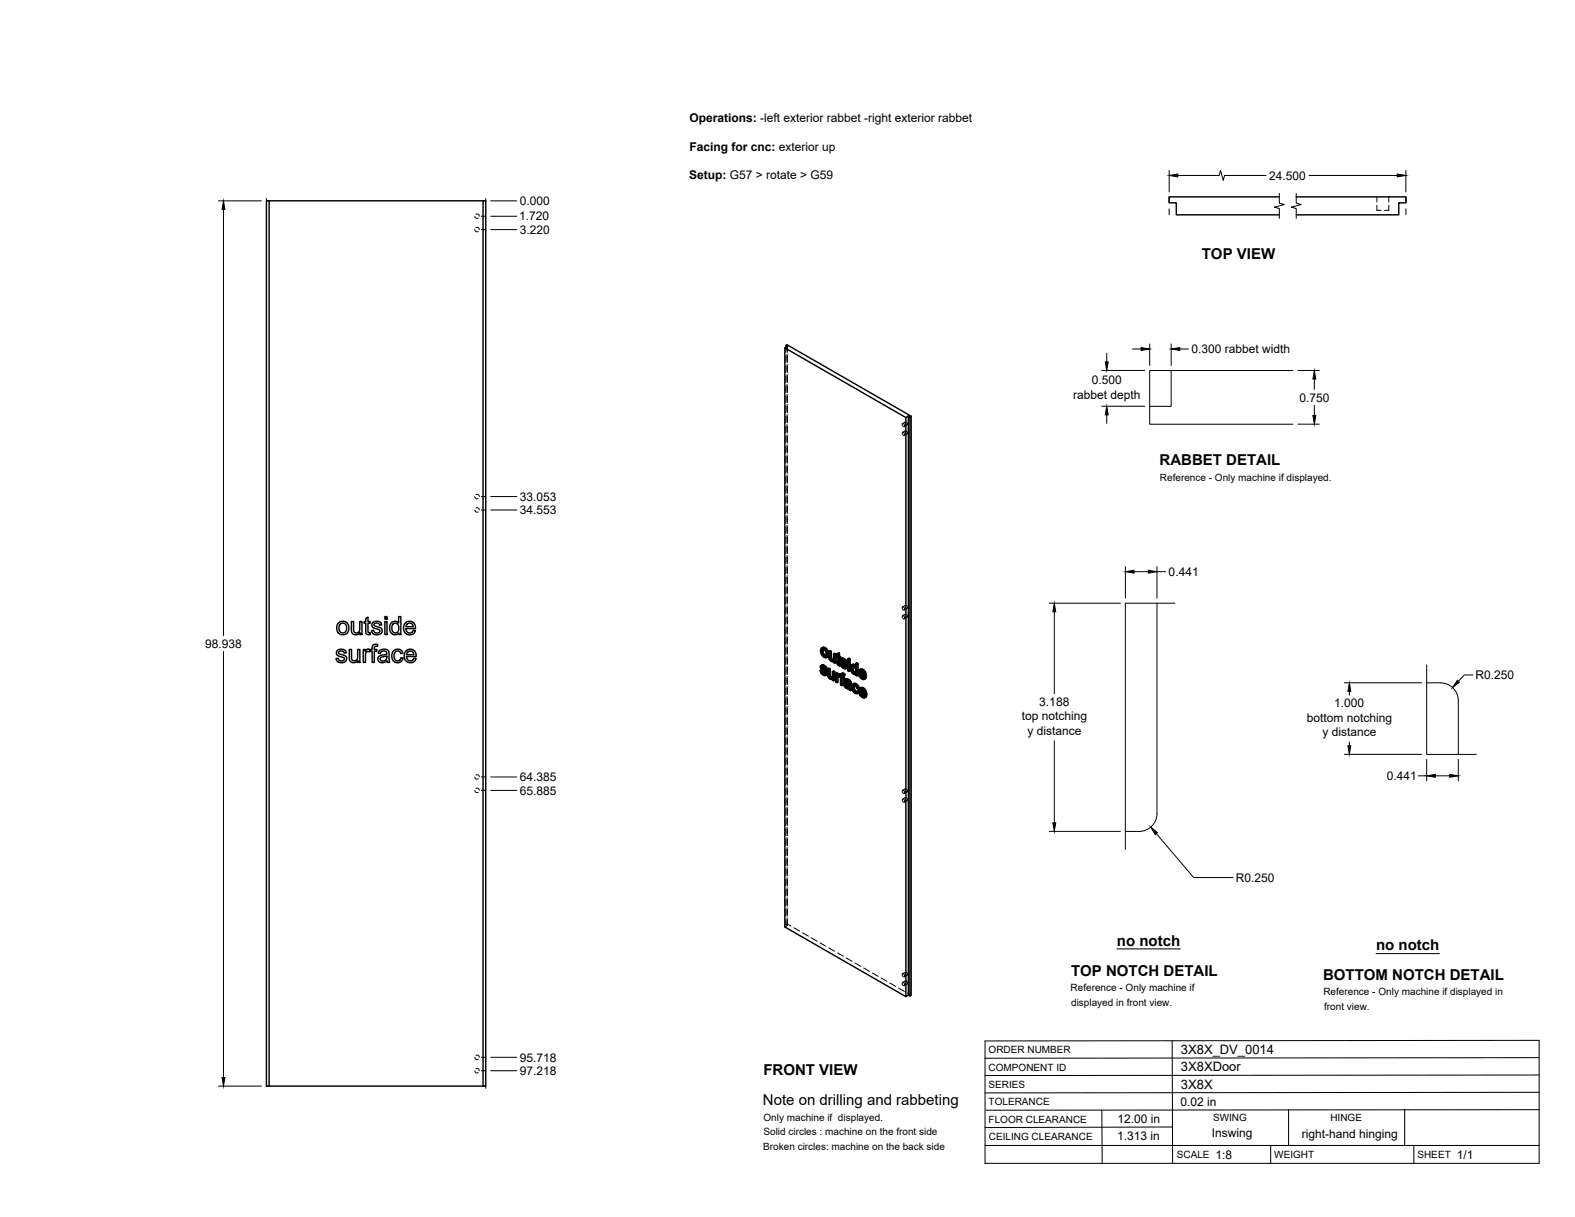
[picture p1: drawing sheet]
<svg xmlns="http://www.w3.org/2000/svg" width="559mm" height="432mm" viewBox="0 0 559 432" stroke-linecap="round" stroke-linejoin="round" font-family="sans-serif">
<!-- layer: Hidden -->
<g fill="none" stroke="#000" stroke-width=".35">
<path d="M168.5 76.7l.4 .7h.8M168.9 76h.7l.5 .7M488.5 72.8v1.8h1.5M488.5 69.9v1.7M492.7 72.8v1.8h-1.5M492.7 69.9v1.7M168.5 81.5l.4 .6h.8M168.9 80.8l.7-.1 .5 .8M278.8 123.2v1.8M278.8 126.2v2.4M278.8 129.8v2.4M278.8 133.4v2.3"/>
<path d="M278.8 136.9v2.4M279.3 122.3v2.2M279.3 125.6v2.4M279.3 129.2v2.4M279.3 132.8v2.4M279.3 136.4v2.3M279.3 139.9v2.4M279.4 122.9v2.1M279.4 126.2v2.4M279.4 129.8v2.4M279.4 133.4v2.3M279.4 136.9v2.4"/>
<path d="M278.8 140.5v2.4M278.8 144.1v2.4M278.8 147.7v2.3M278.8 151.2v2.4M278.8 154.8v2.4M278.8 158.4v2.4M279.3 143.5v2.4M279.3 147.1v2.4M279.3 150.7v2.3M279.3 154.2v2.4M279.3 157.8v2.4M279.4 140.5v2.4"/>
<path d="M279.4 144.1v2.4M279.4 147.7v2.3M279.4 151.2v2.4M279.4 154.8v2.4M279.4 158.4v2.4M320.2 153.4a.59 .59 0 0 1 .7 .4 .59 .59 0 0 1-.3 .7l-.4-.4zM320.2 150.3a.6 .6 0 0 1 .7 .4 .6 .6 0 0 1-.3 .7l-.4-.4zM321.2 152.8a.56 .56 0 0 1 .7 .4 .56 .56 0 0 1-.3 .7l-.5-.6zM321.2 149.7a.56 .56 0 0 1 .7 .4 .56 .56 0 0 1-.3 .7l-.5-.6zM321.2 152.8l-1 .6M321.2 149.7l-1 .6M321.9 153.9l-1.1 .6"/>
<path d="M321.9 150.8l-1.1 .6M168.5 176.2l.4 .7h.8M168.9 175.5h.7l.5 .7M278.8 161.9v2.4M278.8 165.5v2.4M278.8 169.1v2.4M278.8 172.7v2.3M278.8 176.2v2.4M278.8 179.8v2.4M279.3 161.4v2.3M279.3 165v2.3M279.3 168.5v2.4"/>
<path d="M279.3 172.1v2.4M279.3 175.7v2.3M279.3 179.2v2.4M279.4 161.9v2.4M279.4 165.5v2.4M279.4 169.1v2.4M279.4 172.7v2.3M279.4 176.2v2.4M279.4 179.8v2.4M168.5 181l.4 .6h.8M168.9 180.3l.7-.1 .5 .8M278.8 183.4v2.4"/>
<path d="M278.8 186.9v2.4M278.8 190.5v2.4M278.8 194.1v2.4M278.8 197.7v2.3M279.3 182.8v2.4M279.3 186.4v2.4M279.3 189.9v2.4M279.3 193.5v2.4M279.3 197.1v2.4M279.4 183.4v2.4M279.4 186.9v2.4M279.4 190.5v2.4"/>
<path d="M279.4 194.1v2.4M279.4 197.7v2.3M278.8 201.2v2.4M278.8 204.8v2.4M278.8 208.4v2.4M278.8 211.9v2.4M278.8 215.5v2.4M278.8 219.1v2.4M279.3 200.7v2.4M279.3 204.2v2.4M279.3 207.8v2.4M279.3 211.4v2.4"/>
<path d="M279.3 214.9v2.4M279.3 218.5v2.4M279.4 201.2v2.4M279.4 204.8v2.4M279.4 208.4v2.4M279.4 211.9v2.4M279.4 215.5v2.4M279.4 219.1v2.4M320.1 218.5a.58 .58 0 0 1 .7 .3 .58 .58 0 0 1-.2 .8l-.4-.5zM320.2 215.4a.6 .6 0 0 1 .7 .3 .6 .6 0 0 1-.3 .8l-.4-.5zM321.2 217.9a.56 .56 0 0 1 .7 .4 .56 .56 0 0 1-.3 .7l-.5-.7zM321.2 214.8a.56 .56 0 0 1 .7 .3 .56 .56 0 0 1-.3 .8l-.5-.7z"/>
<path d="M321.2 217.9l-1 .6M321.2 214.8l-1 .5M321.9 219l-1.1 .6M321.9 215.9l-1.1 .6M278.8 222.7v2.3M278.8 226.2v2.4M278.8 229.8v2.4M278.8 233.4v2.4M278.8 237v2.3M279.3 222.1v2.4M279.3 225.7v2.3M279.3 229.2v2.4"/>
<path d="M279.3 232.8v2.4M279.3 236.4v2.4M279.3 240v2.3M279.4 222.7v2.3M279.4 226.2v2.4M279.4 229.8v2.4M279.4 233.4v2.4M279.4 237v2.3M291.4 237.7l.4 .9M291.5 236.4l-.5 .2M291.6 236.1l-.5 .2M291.6 230.7l-.5 .2"/>
<path d="M291.6 237.7l.3 .3M291.6 236.8l-.5 .3M291.7 235.9l-.2 .8 .7 .9a1.19 1.19 0 0 1 .9 1.3h-.4M291.8 238.6l.7 .7 .8 .1M291.8 238.6l-.5 .2M291.9 237.8l-.1 .1M291.9 237.3l-.5 .3M291.9 232l.9 .9 .9 .1M291.9 232l-.4 .3M291.9 236.6h-.1M292 229.6l-.4 .9 .3 1.5M292.1 236.4l-.6 .2"/>
<path d="M292.2 230.2l-.1 .2M292.2 230.2l.8 .2 .5 .9v.9l-.5 .4M292.2 230.2l-.4 .2M292.5 236.5l-.5 .2a.33 .33 0 0 1 .2-.4 .33 .33 0 0 1 .4 .3l.9 .9M292.6 237.4l.3 .3M292.6 239.2l.4-.2-.9 .5M292.8 230.2l-.5 .3M292.8 232.9l-.5 .3M292.9 236.9l-.5 .2M293 238.4l-.5 .2M293.1 237.3l-.5 .3M293.1 239.5l-.5 .2"/>
<path d="M293.1 238.7l-.4 .3M293.3 232.5l-.4 .3M293.3 230.8l-.4 .3M293.4 233.1l-.4 .3M293.6 231.8l-.5 .2M294.1 237.1l.2 2.8 .8 .8 .7-.1v.5l.4 .2M294.1 239.4l-.4 .3M294.3 239.9l-.5 .3M294.5 230.8v2.4l.3 .6 .7 .7 .7-.1v.4l.4 .3M294.5 233.2l-.4 .2M294.7 233.7l-.5 .2M295 234.1l-.5 .2"/>
<path d="M295.4 234.4l-.4 .3M295.8 238v1.9l-.2 .4-.3 .1M296 234.1l-.4 .3M296.1 234l-.5 .3 .3-.2M296.2 231.8v2l-.5 .3M296.2 234.8l-.4 .3M296.2 234.4l-.4 .3M296.6 232.6v.4l.5-.3M296.9 238.7v3l.4 .3M297.1 232.3l-.2 .1M297.3 239.4l-.5 .2M297.4 231.8v.7l-.3-.2v.4l.3 .2 .1 2.4 .8 .8-.2-.6"/>
<path d="M297.4 232.9l-.5 .3M297.4 232.5l-.5 .3M297.4 239.8l-.1 .1M297.5 235.3l-.5 .2M297.5 239.2l-.2 .1M297.5 239.7l-.4 .2M297.6 239.6l-.5 .3M297.6 235.6l-.4 .3M297.8 239.7l-.4 .2 .3-.3 .5 .4 .1-.4 .4 .5v2.6l.4 .3M297.8 233.2l-.4 .2M298 235.9l-.4 .3M298.3 233.4l-.5-.2v.5"/>
<path d="M298.3 239.6l-.5 .2M298.3 239.9l-.4 .3 .3-.2M298.3 239.6l-.5 .3M298.3 235.6h-.2M298.3 236.1h-.1M298.5 235.3l.4 .9M298.6 234l-.4 .3M298.7 239.7l-.5 .3M298.7 233.7l-.5 .2M298.7 235.3l.3 .3M298.7 234.5l-.4 .2M298.7 239l-.4 .2"/>
<path d="M298.8 233.6l-.2 .7 .7 .9a1.11 1.11 0 0 1 .9 1.3h-.4l.4-.2M298.9 238.8l-.2 .9-.4-.2M298.9 236.2l.8 .7 .8 .1M298.9 236.2l-.5 .3M299 235.4l-.1 .1M299 234.9l-.5 .3M299 234.2l-.1 .1M299.1 234.3a.33 .33 0 0 1 .2-.4 .33 .33 0 0 1 .4 .3l.5 .8 .4 .1M299.1 234l-.4 .3M299.2 234l-.5 .3M299.2 239.4l-.5 .2M299.5 239.4l-.5 .3"/>
<path d="M299.6 234.1l-.5 .3M299.7 236.9l-.5 .2M299.7 235l.3 .3M299.7 239.6l-.4-.2-.2 .3M300 234.5l-.4 .2M300.1 236.6l-.4 .2 .4-.2M300.1 236l-.4 .2M300.2 235l-.5 .2M300.2 237.1l-.5 .2M301.2 234.7v3l.5 .3M301.2 233.6v.5l.5 .3M301.2 237.7l-.4 .3"/>
<path d="M301.2 234.1l-.4 .3M302.2 236.7l-.5 .3M302.3 236l-.4 .3M302.3 237.7l-.4 .2M302.5 235.8l-.3 .7v.8a1.49 1.49 0 0 0 1.8 1.7v.3l.4 .3M302.7 238.4l-.4 .3M302.8 236.3l-.1 .2M302.8 236.3l.7 .1 .5 .8v1.2l-.5 .3M302.8 236.3l-.3 .2M302.9 236.2l-.5 .3M303.3 239l-.4 .2M303.3 236.3l-.4 .2"/>
<path d="M303.7 236.2l-.1 .1M303.8 238.6l-.4 .2M303.8 236.9l-.4 .2M304 235.2v1.4l-.4-.6M304 236.6l-.4 .3M304 239.3l-.4 .3M304 239l-.4 .2M304 237.9l-.4 .2M305 238.4l-.5 .3M305.3 239.7l-.4 .3M305.3 237.4l-.3 .8 .3 1.5 .9 1 .9 .1M305.4 238.8l-.4 .2"/>
<path d="M305.5 239.3l-.1-.5 2 1.1M305.7 237.9l-.2 .2M305.7 237.9l.8 .3 .4 1-.6-.3M305.7 237.9l-.5 .2M306.2 237.9l-.4 .3M306.7 238.5l-.4 .3M306.9 239.2l-.4 .3M278.8 240.5v2.4M278.8 244.1v2.4M278.8 247.7v2.3M278.8 251.2v2.4M278.8 254.8v2.4"/>
<path d="M278.8 258.4v2.4M279.3 243.5v2.4M279.3 247.1v2.4M279.3 250.7v2.3M279.3 254.3v2.3M279.3 257.8v2.4M279.4 240.5v2.4M279.4 244.1v2.4M279.4 247.7v2.3M279.4 251.2v2.4M279.4 254.8v2.4M279.4 258.4v2.4"/>
<path d="M294.6 240.3l-.5 .3M295 240.7l-.5 .2M295.4 240.4l-.2 .1M295.6 240.3l-.5 .3M295.7 240.2l-.4 .3M295.8 240.6l-.4 .3M295.8 241.1l-.4 .2M296.9 241.7l-.5 .3M298.7 242.7l-.5 .3M298.7 240.1l-.5 .3M299.1 240.4l-.4 .2M299.6 240.7l-.5-.3v.5"/>
<path d="M299.8 242.6l-.4 .2M299.9 241.3l-.5 .2M299.9 242.2l-.5 .3M300 242.1l-.2 .7 .2 .5 .8 .7 .9 .1 .1 .4M300 243.3l-.4 .3M300.1 240.9l-.5 .2M300.1 240.8l-.2 .5 .4 .3M300.2 242.9l.4-.3a.75 .75 0 0 1 .8 .2 .75 .75 0 0 1 .1 .8l-.4 .2M300.3 241.6a.86 .86 0 0 1 1 0 .86 .86 0 0 1 .3 .9l-.4-.1M300.4 242.6l-.4 .2 .4-.2M300.5 242.6l-.4 .2M300.5 241.3l-.4 .2"/>
<path d="M300.7 244l-.5 .2M301 241.4l-.5 .3M301.2 244.1l-.5 .3M301.4 243.7l-.4 .3M301.5 241.9l-.4 .2M301.6 243.6l-.5 .3 .2-.1M301.6 242.9l-.4 .3M301.6 242.5l-.4 .3M301.6 242.4l-.4 .2M301.7 244.1l-.5 .2M301.8 244.5l.4 .3M301.8 244.5l-.5 .3"/>
<path d="M302.6 243.5l-.4 .3M302.8 242.7l-.5 .3M302.9 244.9l-.4 .2M303 242.5l-.4 1 .3 1.4 .9 .8 .7 .2M303.1 243.2a.77 .77 0 0 1 1-.1 .77 .77 0 0 1 .3 .9l.4 .2M303.3 243l-.5 .2M303.8 245.7l-.4 .3M303.8 243l-.4 .3M304.2 243.4l-.4 .3M304.2 245.4h-.2M304.2 245.4l-.4 .3M304.4 244l-.4 .2"/>
<path d="M304.5 245l-.3 .4M304.7 245.1l.2 .2-.2 .4M304.9 245.3l-.2 .1M305.1 245l-.4 .2M305.5 244l-.4 .8 .4 1.5 .9 .9 .8 .1M305.5 246.3l-.5 .2M305.6 245.3l-.5 .3M305.7 245.9l-.1-.6 1.9 1.1M305.8 244.4l-.2 .2M305.8 244.4l.9 .4 .4 1-.6-.4M305.8 244.4l-.4 .3M306.2 240.7l-.4 .2"/>
<path d="M306.3 244.5l-.4 .3M306.4 247.2l-.5 .3M306.4 240.3h.2M306.6 246.9h.2M306.7 240.3l-.4 .2 .3-.2M306.8 246.9l-.4 .2M306.9 245.1l-.5 .2M306.9 240l-.1 .1M307 240.8l-.5 .3M307 240.1l-.4 .2M307 246.6h.1M307.1 245.8l-.5 .2"/>
<path d="M307.1 247.4l-.4 .3M307.1 246.7l-.3 .2M168.5 275.7l.4 .7h.8M168.9 279.7h.7l.5 .7M168.9 275l.7-.1 .5 .8M278.8 262v2.3M278.8 265.5v2.4M278.8 269.1v2.4M278.8 272.7v2.4M278.8 276.2v2.4M278.8 279.8v2.4M279.3 261.4v2.4"/>
<path d="M279.3 265v2.3M279.3 268.5v2.4M279.3 272.1v2.4M279.3 275.7v2.4M279.3 279.3v2.3M279.4 262v2.3M279.4 265.5v2.4M279.4 269.1v2.4M279.4 272.7v2.4M279.4 276.2v2.4M279.4 279.8v2.4M321.2 279.9a.56 .56 0 0 1 .7 .3 .56 .56 0 0 1-.3 .7l-.5-.6z"/>
<path d="M321.2 279.8l-1 .6M168.5 280.4l.4 .7h.8M278.8 283.4v2.4M278.8 287v2.3M278.8 290.5v2.4M278.8 294.1v2.4M278.8 297.7v2.4M279.3 282.8v2.4M279.3 286.4v2.4M279.3 290v2.4M279.3 293.5v2.4M279.3 297.1v2.4"/>
<path d="M279.4 283.4v2.4M279.4 287v2.3M279.4 290.5v2.4M279.4 294.1v2.4M279.4 297.7v2.4M320.1 283.6a.58 .58 0 0 1 .7 .3 .58 .58 0 0 1-.2 .7l-.4-.4zM320.2 280.4a.6 .6 0 0 1 .7 .4 .6 .6 0 0 1-.3 .7l-.4-.4zM321.2 283a.56 .56 0 0 1 .7 .3 .56 .56 0 0 1-.3 .7l-.5-.6zM321.2 283l-1 .5M321.9 284.1l-1.1 .5M321.9 280.9l-1.1 .6M278.8 301.2v2.4"/>
<path d="M278.8 304.8v2.4M278.8 308.4v2.4M278.8 312v2.3M278.8 315.5v2.4M278.8 319.1v2.4M279.3 300.7v2.4M279.3 304.2v2.4M279.3 307.8v2.4M279.3 311.4v2.4M279.3 315v2.4M279.3 318.5v2.4M279.4 301.2v2.4"/>
<path d="M279.4 304.8v2.4M279.4 308.4v2.4M279.4 312v2.3M279.4 315.5v2.4M279.4 319.1v2.4M278.8 322.7v2.4M278.8 326.3v1.8M279.3 327.8l-.5 .3 .6 .3-1 .5M279.3 327.8l1.3 .8M279.3 322.1v2.4M279.3 325.7v2.1M279.4 322.7v2.4"/>
<path d="M279.4 326.3v2.1M281.7 329.2l2 1.2M284.8 331l2 1.1M287.8 332.7l2.1 1.2M290.9 334.5l2.1 1.2M294 336.3l2.1 1.2M297.1 338.1l2.1 1.2M300.2 339.9l2.1 1.2M303.3 341.7l2.1 1.2M306.4 343.5l2.1 1.1M309.5 345.2l2.1 1.2M312.6 347l2.1 1.2"/>
<path d="M315.7 348.8l2.1 1.2M318.8 350.6l2.1 1.2M320.1 348.7a.58 .58 0 0 1 .7 .3 .58 .58 0 0 1-.2 .7l-.4-.4zM320.2 345.5a.6 .6 0 0 1 .7 .4 .6 .6 0 0 1-.3 .7l-.4-.4zM321.2 348a.56 .56 0 0 1 .7 .4 .56 .56 0 0 1-.3 .7l-.5-.6zM321.2 344.9a.56 .56 0 0 1 .7 .4 .56 .56 0 0 1-.3 .7l-.5-.6zM321.2 348l-1 .6M321.2 344.9l-1 .6M321.9 349.1l-1.1 .6M321.9 346l-1.1 .6M321.9 352.4l1.4 .7M168.5 379.9l.4 .7h.8"/>
<path d="M168.5 375.2l.4 .6h.8M168.9 379.2h.7l.5 .7M168.9 374.5l.7-.1 .5 .7"/>
</g>
<!-- layer: Visible -->
<g fill="none" stroke="#000" stroke-width=".51">
<path d="M95.5 71.2h75.9M171.4 71.2h.9v314.2h-.9zM453.9 69.9h-39.1v2.1h2.5v4.2h36.6M459.9 69.9h38.9v2.1h-2.5v4.2h-36.4M278.4 123.4l43 24.7M278.8 122.6l.6 .3-1 .5v205.5l43 24.7M278.8 123.2v-.6l.5-.3 44 25.4M321.4 148.1l.9-.5v205.5l-.9 .5zM322.3 147.6l.5 .3v205.5l-.5-.3M322.8 147.9l.5-.2v205.4l-.5 .3M129.8 219.4l.8-.5v1.6h.7v.6h-.7v2.9l.1 .4h.6l.1 .7a1.15 1.15 0 0 1-1.3-.1 1.15 1.15 0 0 1-.3-1.2v-2.7h-.6v-.6h.6zM136.5 218.8h.8v.9h-.8z"/>
<path d="M119.6 230.8l1-.4a1.69 1.69 0 0 1 2.3 1.2l-.8 .1a.96 .96 0 0 0-1-.8 .96 .96 0 0 0-.9 .9l.1 .2a3.3 3.3 0 0 1 2.7 1.3 1.9 1.9 0 0 1-1.3 1.8 1.9 1.9 0 0 1-2.2-.7l-.3-.7 .8-.1a1.08 1.08 0 0 0 1.1 .9 1.08 1.08 0 0 0 1-1l-.4-.3a2.55 2.55 0 0 1-2.3-1.2zM120.2 220.9a2.3 2.3 0 0 1 3.6 1.8 2.3 2.3 0 0 1-3.4 2.2 2.77 2.77 0 0 1-.2-4zM120.6 221.5l.7-.4a1.72 1.72 0 0 1 1.7 1.8 1.72 1.72 0 0 1-1.8 1.6l-.2-.1a2.22 2.22 0 0 1-.4-2.9zM123.9 230.4h.8v2.6a1.15 1.15 0 0 0 1.2 1.5 1.15 1.15 0 0 0 1-1.6v-2.5h.8v4.6h-.7v-.6a1.65 1.65 0 0 1-2 .7 1.65 1.65 0 0 1-1.1-1.8zM124.7 220.5h.8v2.6a1.15 1.15 0 0 0 1.1 1.5 1.15 1.15 0 0 0 1-1.6v-2.5h.8v4.6h-.7v-.6a1.65 1.65 0 0 1-1.9 .7 1.65 1.65 0 0 1-1.1-1.8zM128.9 230.4h.7v.7a1.11 1.11 0 0 1 1.7-.5l.7-.2v-.4a1.31 1.31 0 0 1 .6-1.3 1.31 1.31 0 0 1 1.4 0l-.1 .6a.72 .72 0 0 0-.8 0 .72 .72 0 0 0-.3 .7v.4h.9v.7h-.9v3.9h-.8v-3.9h-.7v-.4l-.2 .6a.86 .86 0 0 0-1.4 .6v3.1h-.8zM132.3 220.8l.8-.3a1.73 1.73 0 0 1 2.3 1.2l-.7 .1a.93 .93 0 0 0-1-.9 .93 .93 0 0 0-.9 1.1l1 .3a1.54 1.54 0 0 1 1.8 1.9 2.03 2.03 0 0 1-2.1 1.1 2.03 2.03 0 0 1-1.7-1.5l.7-.2a1.11 1.11 0 0 0 1.1 1 1.11 1.11 0 0 0 1.1-1l-.3-.2a2.52 2.52 0 0 1-2.5-1.4zM134.7 230.8v-.1a1.94 1.94 0 0 1 2-.4 1.94 1.94 0 0 1 1.3 1.6l.3 3.1h-.8l-.2-.5a1.76 1.76 0 0 1-1.9 .7 1.76 1.76 0 0 1-1.3-1.6v-.2a1.76 1.76 0 0 1 1.7-1l.4-.1a.8 .8 0 0 0 1-.7 1.24 1.24 0 0 0-1.2-.6 1.24 1.24 0 0 0-1.1 .9l-.7-.1zM135 233.4l2.2-.7a1.3 1.3 0 0 1-.6 1.7 1.3 1.3 0 0 1-1.7-.6zM136.5 220.5h.8v4.6h-.8zM138.8 221a1.73 1.73 0 0 1 2.6 .1v-2.3h.8v6.3h-.7v-.5l-.6 .5a2.23 2.23 0 0 1-2.4-.8 2.23 2.23 0 0 1-.2-2.4zM139.4 221.5l.5-.4a1.81 1.81 0 0 1 1.7 1.3 1.81 1.81 0 0 1-.8 2.1h-.1a1.77 1.77 0 0 1-1.7-1.1 1.77 1.77 0 0 1 .4-1.9z"/>
<path d="M139.6 231a1.96 1.96 0 0 1 3.3 .8l-.7 .1a1.26 1.26 0 0 0-1.6-.8 1.26 1.26 0 0 0-.8 1.6l.2 1a1.17 1.17 0 0 0 1.2 .8 1.17 1.17 0 0 0 1-1.1h.8l-.3 1a2.17 2.17 0 0 1-2.9 .3 2.17 2.17 0 0 1-.7-2.8zM143.8 221.1a2.15 2.15 0 0 1 2.5-.4 2.15 2.15 0 0 1 1.1 2.3h-3.4l.1 .7a1.29 1.29 0 0 0 1.3 .9 1.29 1.29 0 0 0 1.2-1l.8 .2a2.25 2.25 0 0 1-3 1.2 2.25 2.25 0 0 1-1.1-3.1zM144 231a2.15 2.15 0 0 1 2.6-.4 2.15 2.15 0 0 1 1.1 2.3h-3.5l.2 .7a1.31 1.31 0 0 0 1.2 .9 1.31 1.31 0 0 0 1.2-.9l.8 .1-.3 .6a2.32 2.32 0 0 1-3.2 .3 2.32 2.32 0 0 1-.4-3.2zM144.4 221.4l.7-.3 .8 .1 .5 .5 .2 .7h-2.6zM144.7 231.3l.4-.3h.8a1.23 1.23 0 0 1 .9 1.3h-2.5zM291 237.9l.7 1.3 .8 .5 .5-.1M291.3 236.2l.6-.3 .8 .3 .8 1.3-.5 .3-.1-.6M291.6 231.2v-.3a.65 .65 0 0 1 .7-.6 .65 .65 0 0 1 .6 .8l.2 1.4-.3 .3h-.5M291.6 237.7l-.6 .2 .4 .2M291.6 238.7l.5 .4 .4-.3M291.7 237.3l1 .9 .5-.2M291.8 237.9l-.4 .2 .1 .4 .6-.1"/>
<path d="M291.8 235.9l-.8 .6 .2 .8 .6 .6a1.14 1.14 0 0 1 .8 1.3l-.5-.1M291.8 236.6l-.3 .4 .5-.2M291.8 232.2l.5 .6 .5-.3M291.9 238l.8 .9M292 236.7l.6 .7M292 236.3l.5 .4 .5-.2M292 230.9l-.4 .3v.4l.2 .6 .4-.3M292 236.8l1 1M292 236.8l-.4-.2-.1 .2M292.1 235.9l-.8 .3M292.1 230.4l.1 1.4 .8 .8M292.1 237l-.4 .3-.2-.3"/>
<path d="M292.3 230l.9 .9 .5-.2M292.5 236.1l-.5 .2-.4-.1M292.5 236.7l.4 .5 .4-.2M292.7 238.2l.3 .5 .5-.3M292.8 229.8l-.5 .2-.8-.1M292.9 237.7l.5 .5 .2 .8-.7 .7M293 238.7l.1 .5 .5-.3M293.1 239.2l-.1 .4 .5-.3M293.2 230.9l.4 1.4 .4-.3M293.4 233.1a1.62 1.62 0 0 1-2.2-1.5l-.1-1.1 .3-.5 .9-.4 .9 .4 .6 .9 .2 1-.1 .9-.7 .5M293.6 232.3l-.2 .8 .5-.3M293.6 237.3l.5 .3 .4-.3"/>
<path d="M294.1 231.1l.4 .3 .5-.3M294.1 237.6v2.2l.5-.2M294.1 239.8l.2 .4 .4-.2M294.5 231.4v2.2l.5-.3M294.5 233.6l.2 .4 .5-.3M294.7 234l.3 .3 .5-.3M295 234.3l.4 .1M295.3 238.3l.5 .2 .4-.2M295.4 234.4l.2-.1zM295.7 234.1l-.7-.6v-2.4l-.5-.3-.4 .3 .1 2.7 .8 .9h.8M295.8 238.5v3.1l.4-.3v-3l-.4-.3-.5 .3v1.8l-.3 .5 .2-.1M295.8 234.7v.4l.4 .2"/>
<path d="M295.8 234.7l-.2 .1M296.2 232.3v3l.4-.2v-3l-.4-.3-.5 .3v2.1M296.6 232.1l-.4 .2-.5-.2M296.6 233l.3 .2 .2 2.5 .7 .6 .4-.2M296.9 232.4l-.3 .2 .3 .2v-.8l.9-.3v1l.5 .3v.4l-.5 .3v-.4M297.3 239.3v-.4l-.4-.2-.5 .3v3l.5 .2M297.3 239.9l-.3 .2-.1 .5 .4-.2M297.3 238.9l-.5 .3-.4-.2M297.4 239.9l-.1 2.1-.4 .2v-1.6M297.4 239.9l.5 .3M297.4 239.9l-.4 .2M297.4 232v1l.4-.3"/>
<path d="M297.4 233l.4 .3 .5-.3M297.4 239.4l.4 .4M297.6 239.1l-.8 .5v-.4M297.6 235.7l.2 .1M297.8 231.7l-.9 .3M297.8 239.8v.4M297.8 239.9l-.1 .3M297.8 235.8l.1 .5M297.9 239.2l-.8 .2M297.9 235.2l-.5 .3v-2.1l.4 .3v1.4l.3 .4M297.9 235.4l-.5 .1M298.1 235.5l.7 1.4 .8 .4 .5-.1"/>
<path d="M298.1 235.5l-.6 .1M298.1 235.5h.1M298.1 235.6l-.3 .2M298.4 233.8l.6-.3 .8 .3 .8 1.3-.5 .3-.1-.6M298.4 239.1l.8-.3 .6 .4-.1 .4-.4 .3 .1-.4M298.6 234.4l.4-.1 1.1 1.1M298.7 235.3l-.6 .2 .4 .2M298.7 236.3l.5 .4 .5-.2M298.8 234.9l1 1 .5-.3M298.9 235.5l-.4 .2 .1 .4 .6-.1M298.9 234.3l-.3 .4 .5-.3M298.9 233.5l-.6 .4-.1 .6 1.6 2.1"/>
<path d="M298.9 238.8l-.6 .3-.1 .9-.4-.2 .4-.3-.3-.3M299 239.2l.4 .3 .4-.3M299 235.6l.8 .9M299.1 234.3l.6 .7M299.1 239.7l.5 .6v.4l-.4 .2v-.4M299.1 233.9l.6 .5 .4-.3M299.2 236.7l.5 .1M299.2 233.5l-.8 .3M299.3 234.6l-.5 .3-.2-.2M299.3 239.9l-.6-.3v.6l.4-.2M299.4 238.9l-.4 .3-.5-.2M299.6 233.7l-.5 .2-.4-.1"/>
<path d="M299.7 234.4l.3 .4 .4-.2M299.8 236.6l-.1 .2M299.8 235.9l.3 .4 .5-.3M300 235.3l.6 .7 .1 .6-.7 .7M300.1 236.3l.1 .5 .5-.3M300.2 236.8l-.1 .4 .5-.3M300.8 233.8l.4 .3 .5-.3M301.2 234.7l.5 .3v3l-.5 .2v-3M301.2 234.7l-.4 .3v3l.4 .2M301.2 234.1v.6l.5-.3v-.6l-.5-.2-.4 .2v.6l.4 .3M301.7 235l-.5 .2-.4-.2M302.1 236l.6-.3 .9 .3"/>
<path d="M302.4 238.3l.5 .5 .4-.2M302.4 236.5l.6 .1 .6 1-.1 1.1-.6 .1M302.5 236.5l-.3 .8M302.6 237l-.4 .3v.5l.2 .5 .5-.3M302.7 236.5l.1 1.4 .7 .8M302.7 235.7l-.4 .2a2 2 0 0 0 1.2 3.4l.1-.1M302.8 236.1l.5 .3M303.3 235.8l-.5 .3-.5-.2M303.6 235.4l.4 .3 .4-.3M303.6 239.2v.4l.4 .2M303.6 239.2l-.2 .1M304 235.7v4.1l.4-.2v-4.2l-.4-.2-.4 .2v1.5l-.3-.5 .3-.1"/>
<path d="M305.2 239.9l.6 .6 .4-.3M305.5 238.4l-.5 .2 1.5 .9-.6-1.2a.49 .49 0 0 0-.6-.2 .49 .49 0 0 0-.3 .5M305.5 238.1v.3l.8 .5M305.5 239.3l.9 1M305.7 239.7l-.5 .2-.2-.9 1.9 1.1M305.8 237.8l.8 .9 .4-.3M306.2 237.5l-.4 .3-.9-.1M306.6 238.7l.3 1.3 .5-.2M294.3 240.2l.3 .3 .5-.2M294.6 240.5l.4 .1M295.3 240.4l-.7-.6-.1-2.5-.4-.2-.5 .2 .1 2.5 .8 1.1h.9M295.4 240.9v.4l.4 .3"/>
<path d="M295.4 240.9l-.2 .1M297.8 240.2l.4 .2v2.6l.5 .2M298.7 240.2l.5 .3 .4-.2M299.1 240.9v2.1l-.4 .2v-2.6l.5 .3M299.6 242.4l.6-.3 1 .3M299.7 241.1l1-.2 1.2 .9 .3 3-.4 .2-.2-.4M299.9 242.9l.3-.1a.78 .78 0 0 1 .9 1M300 243.5l.4 .4 .4-.3M300 242.8l-.2 .3M300.1 242.1l-.7 .6 .2 .9 .9 .7h.7l.1 .5 .5 .2M300.2 242.9l-.4 .2 .1 .3 .5-.1M300.3 242.9l.2 .5 .6 .4"/>
<path d="M300.3 241.6l-.4 .1a.96 .96 0 0 1 1.3 1.1l-1.2-.4M300.4 243.9l.4 .1M300.4 242.1l-.7 .2M300.5 240.8l-1 .5-.1 .2 .5 .4M300.6 241.3l.6 .4 .4-.3M300.8 244l.3-.1zM301.1 241l-.5 .3-.6-.3M301.2 241.7l.3 .4 .4-.3M301.5 242.1l.1 .4 .4-.2M301.6 242.5v2.1l.5-.3M302.5 242.8l.7-.4 .7 .3 .6 .5 .3 1-.4 .2-.3-.9M302.6 244l.2 1 .5-.2"/>
<path d="M302.8 245l.6 .6 .4-.3M303.1 243.8l-.5 .2 .1-.4a.69 .69 0 0 1 .8-.3 .69 .69 0 0 1 .4 .8l.5 .3M303.1 243.2l.1 1.3 .8 .9M303.2 242.4l-.5 .3a1.98 1.98 0 0 0 .1 2.9l.8 .5h.5M303.4 242.9l.7 .6 .4-.3M303.8 242.6l-.4 .3-.7-.2M304 245.2l-.2 .5-.4-.1M304.7 245.4l-.6 .7 .6-.4M304.7 245.1l-.2-.1-.5 .2 .4 .3M305.4 246.5l.5 .6 .5-.3M305.6 244.9l-.4 .3 1.4 .8-.6-1.1a.48 .48 0 0 0-.5-.3 .48 .48 0 0 0-.3 .6M305.6 244.6v.3l.9 .5"/>
<path d="M305.7 245.9l.9 1M305.8 240.5l.4 .1M305.8 246.2l-.4 .3-.3-.9 2 1.1M305.9 244.3l.8 .9 .5-.2M305.9 247.1h.4M306.3 244.1l-.4 .2-.9-.1M306.5 240.3l.4 .3 .5-.3M306.5 240.3l-.2 .2M306.6 246.8l.5 .4 .4-.3M306.6 246.8l-.2 .3M306.7 245.2l.4 1.4 .4-.3M306.8 240.1l-.3 .2"/>
<path d="M306.9 240l.5-.1v-.6l-.7-1.4-1-.6-.8 .4-.4 1 .4 1.3 1.3 1.1 .5-.1 .2-.4M307 246.6l-.4 .2M307 240.1l.3 .4-.7 .5M307.1 246.6l.4-.2v-.4l-.6-1.5-1-.6-.9 .3-.3 1.2 .4 1.3 1.3 1 .7-.5M307.1 246.7l.4 .2-.7 .7M95.5 385.4v-314.2h-1v314.2h76.9"/>
</g>
<!-- layer: Reference -->
<g fill="none" stroke="#000" stroke-width=".35">
<path d="M94.5 70.4v.8h.8M170.8 76.7h1.5M172.3 70.4v.8h-.8M414.8 69.9v2.1M414.8 74.1v2.1M498.8 69.9v2.1M498.8 74.1v2.1M170.8 81.5h1.5M415.5 131.5v12.7h-7.6M458.7 131.5h-50.8v19h50.8M170.8 176.2h1.5M170.8 181h1.5"/>
<path d="M410.5 214v74.6a6.4 6.4 0 0 1-6.4 6.4h-4.8M416.9 214h-17.6v87.3M506.2 235.9v31.8h17.6M506.2 242.3a13 13 0 0 1 7.8 .7 6.3 6.3 0 0 1 3.4 5.6v19.1M170.8 275.7h1.5M170.8 280.4h1.5M170.8 379.9h1.5M170.8 375.1h1.5M94.5 384.6v.8h.8M171.5 385.4h.8v.8"/>
</g>
<!-- layer: Hidden Narrow -->
<path d="M292.5 237.9l-.4 .3M294.1 239l-.5 .2M294.5 232.7l-.4 .3M295.8 239.6l-.5 .3M296.2 233.4l-.5 .3M297.4 234.6l-.5 .3M298.7 239.4l-.5 .2M299.1 239.7h.1M299.7 235.5l-.5 .3M300.9 242.7l-.4 .3M301.6 243.1l-.4 .3" fill="none" stroke="#000" stroke-width=".35"/>
<!-- layer: Visible Narrow -->
<path d="M292.5 237.4l-.4 .2M294.5 239l-.4 .3M295 232.8l-.5 .2M297.8 234.9l-.4 .3M299.1 239.7l-.4 .2M299.7 235l-.5 .2M300.8 242.2l-.4 .3M302.1 242.7l-.5 .3M302.1 243.4l-.5 .3" fill="none" stroke="#000" stroke-width=".35"/>
<!-- layer: Titleblock -->
<g fill="none" stroke="#000" stroke-width=".36">
<path d="M349.5 369.3l196.6-.2v43.7h-196.6zM415.9 369.3l.1 43.5M546.1 375.3l-196.6 .2M390.9 393.9l.2 18.9M416 399.9l-66.5 .2M457.2 393.7v12.7M498.4 393.6v12.7M546.1 393.7l-196.3 .2M546.1 387.6l-196.6 .2M546.1 381.4l-196.6 .2M349.5 406.4h196.6M450.8 406.4v6.4"/>
<path d="M501.6 406.4v6.4"/>
</g>
<!-- layer: FD_Dimensions -->
<g fill="none" stroke="#000" stroke-width=".35">
<path d="M77.5 71.3h15.3M79.3 74.3v151.2M174.1 71.3h9.3M174.1 76.7h9.3M414.8 60.5v7.6M417.9 62.3h14.7l.4-1.8 1 3.5 .5-1.7h14.7M464.4 62.3h31.3M498.8 60.5v7.6M174.1 81.5h9.3M390.9 131.4h15.2M392.7 125.3v3.1M401.8 123.8h3.1"/>
<path d="M407.9 122v7.7M415.5 122v7.7M418.6 123.8h3M460.5 131.4h7.6M466.3 134.5v3.7M390.9 144.1h15.2M392.7 147.2v3M460.5 150.5h7.6M466.3 143.8v3.6M174.1 176.2h9.3M174.1 181h9.3M372.3 214h25.2"/>
<path d="M374.1 217.1v29.1M399.3 201.1v11.1M402.3 202.8h5.1M410.5 201.1v11.1M410.5 202.8h3M79.3 231.1v151.2M522.6 239.5h-3.1l-2.1 2.2M477 242.3h27.4M478.7 245.3v1.3M174.1 275.7h9.3M374.1 262.8v29.1M477 267.7h27.4"/>
<path d="M478.7 263.3v1.3M503.1 275.3h3.1M506.2 269.4v7.7M509.2 275.3h5.1M517.4 269.4v7.7M174.1 280.4h9.3M372.3 295h25.2M410.3 295.8l13.2 15.6h14M174.1 375.1h9.3M174.1 379.9h9.3M77.5 385.4h15.3"/>
</g>
<g fill="#000" stroke="#000" stroke-width=".35">
<path d="M79.3 71.3l.5 3h-1zM414.8 62.3l3.1-.6v1.1zM495.7 61.7l3.1 .6-3.1 .5zM392.2 128.4h1l-.5 3zM404.9 123.3l3 .5-3 .5zM415.5 123.8l3.1-.5v1zM466.3 131.4l.5 3.1h-1zM392.7 144.1l.5 3.1h-1zM465.8 147.4h1l-.5 3.1zM374.1 214l.5 3.1h-1.1zM399.3 202.8l3-.5v1zM407.4 202.3l3.1 .5-3.1 .5z"/>
<path d="M478.7 242.3l.6 3h-1.1zM517.1 241.4l.7 .7-2.4 1.8zM478.2 264.6h1.1l-.6 3.1zM506.2 275.3l3-.5v1zM514.3 274.8l3.1 .5-3.1 .5zM373.5 291.9h1.1l-.5 3.1zM408.3 293.5l2.3 1.9-.7 .7zM78.8 382.3h1l-.5 3.1z"/>
</g>
<!-- layer: Break Lines -->
<path d="M453.9 68.6v3.5l1.7 .5-3.5 .9 1.8 .5v3.5M459.9 68.6v3.5l1.7 .5-3.5 .9 1.8 .5v3.5" fill="none" stroke="#000" stroke-width=".35"/>
<!-- layer: Notes -->
<path d="M396.3 336.7h22.5M488.2 338.3h22.5" fill="none" stroke="#000" stroke-width=".35"/>
<g font-size="5.3">
<text x="426.4" y="92.1">TOP VIEW</text>
<text x="411.4" y="165.1">RABBET DETAIL</text>
<text x="396.3" y="335.5">no notch</text>
<text x="488.2" y="337.2">no notch</text>
<text x="380" y="346.1">TOP NOTCH DETAIL</text>
<text x="469.4" y="347.5">BOTTOM NOTCH DETAIL</text>
<text x="270.9" y="381.4">FRONT VIEW</text>
<text x="270.7" y="392.2">Note on drilling and rabbeting</text>
</g>
<g font-size="4.6">
<text x="419" y="373.8">3X8X_DV_0014</text>
<text x="419" y="380.1">3X8XDoor</text>
<text x="419" y="386.2">3X8X</text>
</g>
<g font-size="4.3">
<text x="244.6" y="43.2">Operations: -left exterior rabbet -right exterior rabbet</text>
<text x="244.6" y="53.4">Facing for cnc: exterior up</text>
<text x="244.5" y="63.6">Setup: G57 &gt; rotate &gt; G59</text>
<text x="450.3" y="63.7">24.500</text>
<text x="184.5" y="72.7">0.000</text>
<text x="184.2" y="78.2">1.720</text>
<text x="184.5" y="83">3.220</text>
<text x="422.7" y="125.3">0.300 rabbet width</text>
<text x="387.3" y="136.4">0.500</text>
<text x="380.7" y="141.5">rabbet depth</text>
<text x="461" y="142.5">0.750</text>
<text x="184.5" y="177.7">33.053</text>
<text x="184.5" y="182.5">34.553</text>
<text x="414.6" y="204.3">0.441</text>
<text x="72.8" y="229.8">98.938</text>
<text x="523.5" y="241">R0.250</text>
<text x="368.7" y="250.5">3.188</text>
<text x="473.3" y="251">1.000</text>
<text x="362.6" y="255.6">top notching</text>
<text x="463.6" y="256">bottom notching</text>
<text x="364.5" y="260.7">y distance</text>
<text x="469.2" y="261.1">y distance</text>
<text x="184.5" y="277.2">64.385</text>
<text x="184.5" y="281.9">65.885</text>
<text x="492" y="276.8">0.441</text>
<text x="438.4" y="312.8">R0.250</text>
<text x="184.5" y="376.6">95.718</text>
<text x="184.5" y="381.4">97.218</text>
<text x="418.8" y="392.4">0.02 in</text>
<text x="396.5" y="398.3">12.00 in</text>
<text x="396.3" y="404.3">1.313 in</text>
<text x="430" y="403.6">Inswing</text>
<text x="461.8" y="403.8">right-hand hinging</text>
<text x="431.3" y="411.1">1:8</text>
<text x="516.9" y="411.1">1/1</text>
</g>
<g font-size="3.5">
<text x="411.5" y="170.7">Reference - Only machine if displayed.</text>
<text x="379.9" y="351.7">Reference - Only machine if</text>
<text x="469.5" y="353.1">Reference - Only machine if displayed in</text>
<text x="380" y="356.8">displayed in front view.</text>
<text x="469.8" y="358.2">front view.</text>
<text x="350.8" y="373.6">ORDER NUMBER</text>
<text x="350.8" y="379.9">COMPONENT ID</text>
<text x="350.8" y="386.1">SERIES</text>
<text x="350.8" y="392.2">TOLERANCE</text>
<text x="270.9" y="397.7">Only machine if displayed.</text>
<text x="350.8" y="398.4">FLOOR CLEARANCE</text>
<text x="430.4" y="397.8">SWING</text>
<text x="472" y="397.7">HINGE</text>
<text x="270.8" y="407.9">Broken circles: machine on the back side</text>
<text x="270.9" y="402.8">Solid circles : machine on the front side</text>
<text x="350.8" y="404.4">CEILING CLEARANCE</text>
<text x="417.5" y="410.9">SCALE</text>
<text x="452.1" y="410.9">WEIGHT</text>
<text x="502.9" y="410.9">SHEET</text>
</g>
</svg>
